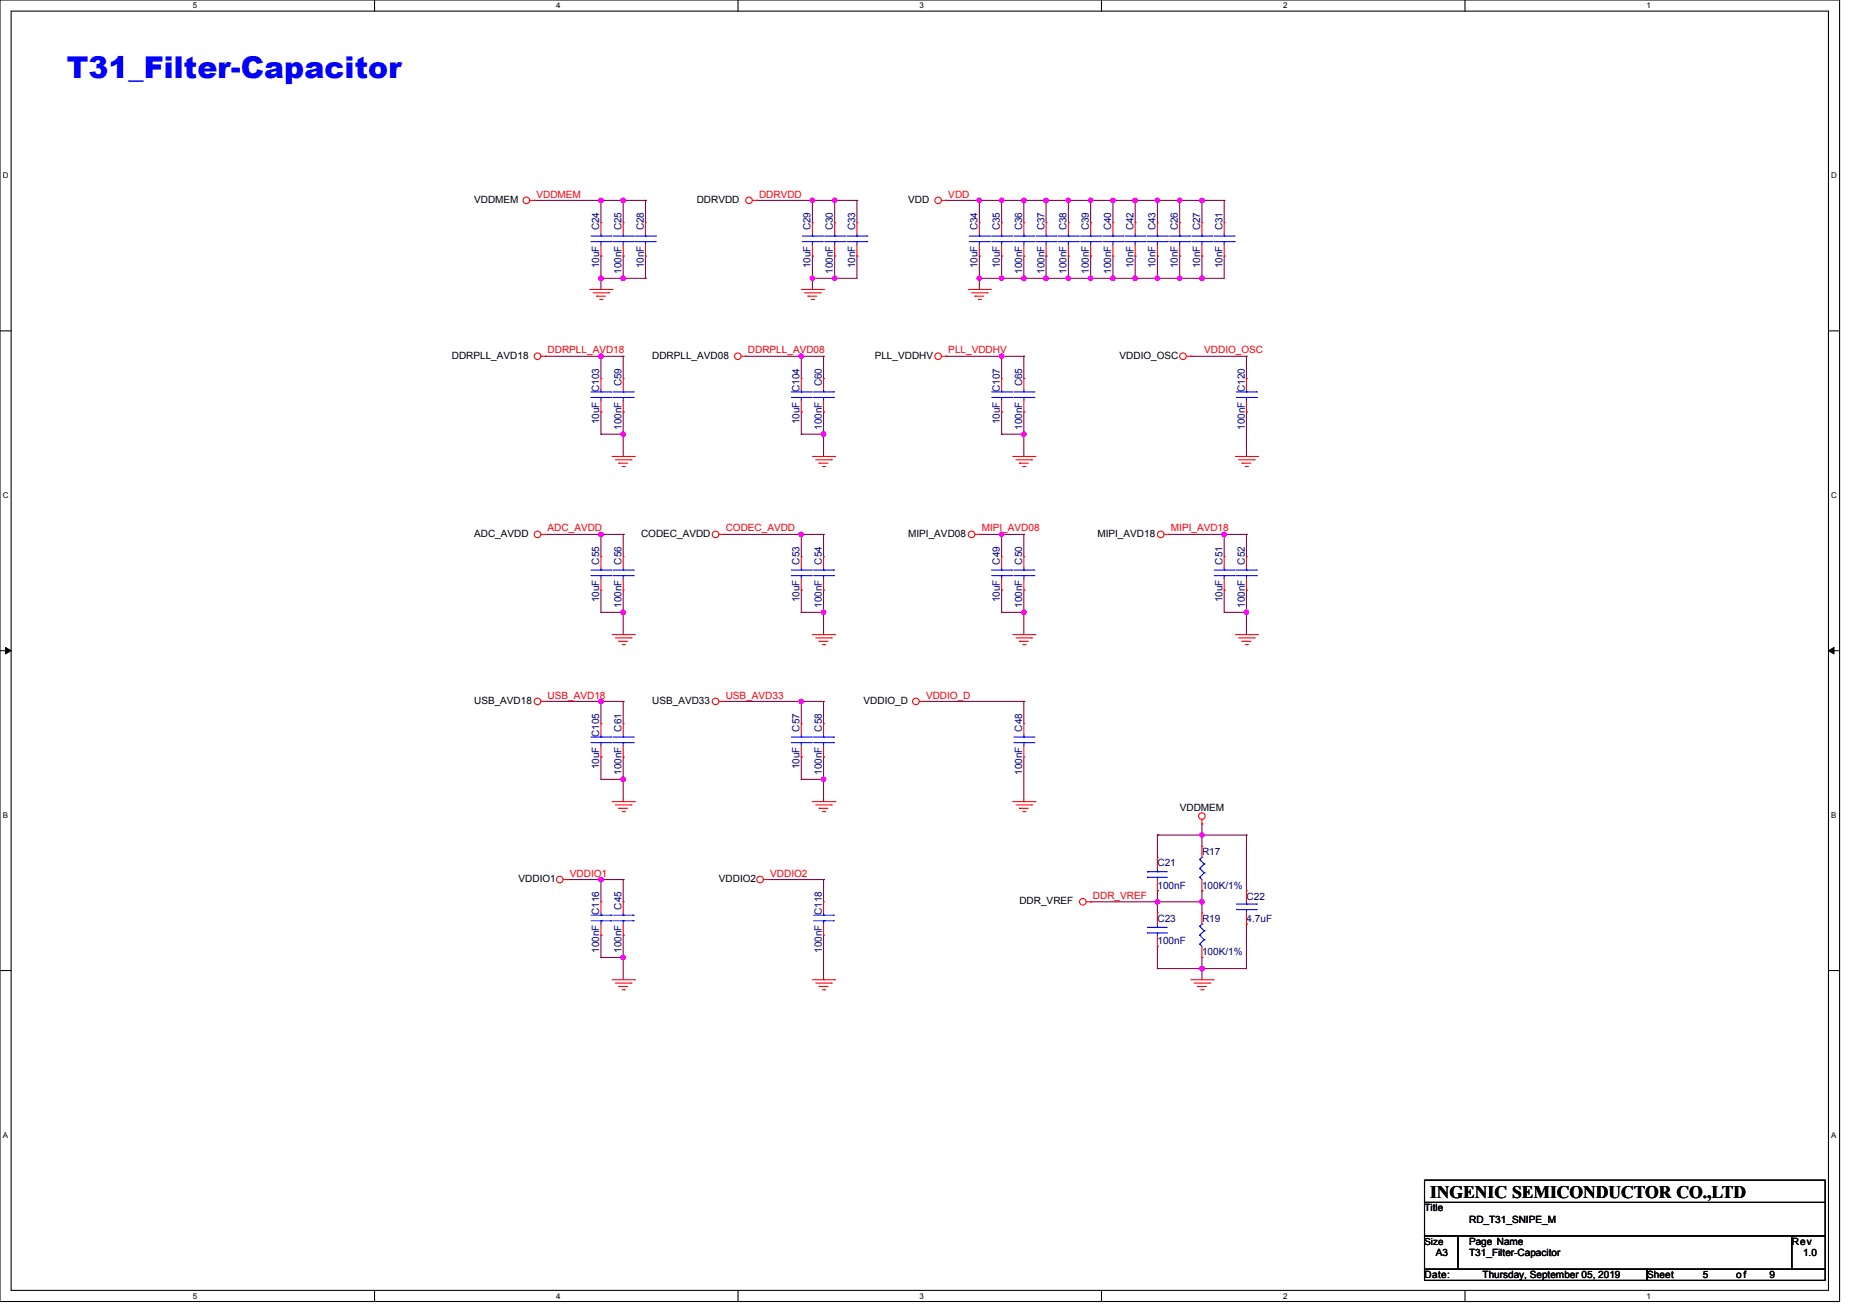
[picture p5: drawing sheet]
<svg xmlns="http://www.w3.org/2000/svg" width="297mm" height="210mm" viewBox="0 0 297 210" stroke-linecap="round" stroke-linejoin="round" font-family="sans-serif">
<path d="M0 0h293.9v207.8h-293.9zM1.8 1.8h290.3v204.3h-290.3z" fill="none" stroke="#000" stroke-width=".17"/>
<g fill="#fff">
<path d="M30.8 .2h.7v1.4h-.7z"/>
<path d="M30.8 206.2h.7v1.5h-.7z"/>
</g>
<path d="M59.8 0v1.8M59.8 206.1v1.7" fill="none" stroke="#000" stroke-width=".17"/>
<g fill="#fff">
<path d="M88.9 .2h.7v1.4h-.7z"/>
<path d="M88.9 206.2h.7v1.5h-.7z"/>
</g>
<path d="M117.9 0v1.8M117.9 206.1v1.7" fill="none" stroke="#000" stroke-width=".17"/>
<g fill="#fff">
<path d="M146.9 .2h.7v1.4h-.7z"/>
<path d="M146.9 206.2h.7v1.5h-.7z"/>
</g>
<path d="M176 0v1.8M176 206.1v1.7" fill="none" stroke="#000" stroke-width=".17"/>
<g fill="#fff">
<path d="M205 .2h.7v1.4h-.7z"/>
<path d="M205 206.2h.7v1.5h-.7z"/>
</g>
<path d="M234.1 0v1.8M234.1 206.1v1.7" fill="none" stroke="#000" stroke-width=".17"/>
<g fill="#fff">
<path d="M263.1 .2h.7v1.4h-.7z"/>
<path d="M263.1 206.2h.7v1.5h-.7z"/>
<path d="M.4 27.3h1v1.4h-1z"/>
<path d="M292.6 27.3h.9v1.4h-.9z"/>
<path d="M.4 78.4h1v1.4h-1z"/>
<path d="M292.6 78.4h.9v1.4h-.9z"/>
</g>
<path d="M0 52.8h1.8M292.1 52.8h1.8" fill="none" stroke="#000" stroke-width=".17"/>
<g fill="#fff">
<path d="M.4 129.4h.9v1.5h-.9z"/>
<path d="M292.6 129.4h.8v1.5h-.8z"/>
</g>
<path d="M0 103.9h1.8M292.1 103.9h1.8" fill="none" stroke="#000" stroke-width=".17"/>
<path d="M.9 103.4l.9 .5-.9 .5zM292.1 103.9l.9-.5v1z" fill="#000" stroke="#000" stroke-width=".16"/>
<g fill="#fff">
<path d="M.4 180.5h.9v1.4h-.9z"/>
<path d="M292.6 180.5h.8v1.4h-.8z"/>
</g>
<path d="M0 155h1.8M292.1 155h1.8M227.6 188.5h64v3.5h-64zM227.6 192h64v5.4h-64zM227.6 197.4h5.3v5.3h-5.3zM232.9 197.4h53.4v5.3h-53.4zM286.3 197.4h5.3v5.3h-5.3zM227.6 202.7h35.5v1.8h-35.5zM263.1 202.7h28.5v1.8h-28.5z" fill="none" stroke="#000" stroke-width=".17"/>
<g fill="none" stroke="#800040" stroke-width=".17">
<path d="M85.3 32h.1M85.3 32h17.8M96 32h.1M96 32v3.6M99.6 32h.1M99.6 32v3.6M103.1 32h.1M103.1 32v3.6M120.9 32h.1M120.9 32h16M129.8 32h.1M129.8 32v3.6"/>
<path d="M133.3 32h.1M133.3 32v3.6M136.9 32h.1M136.9 32v3.6M151.1 32h.1M151.1 32h44.5M156.5 32h.1M156.5 32v3.6M160 32h.1M160 32v3.6M163.6 32h.1M163.6 32v3.6"/>
<path d="M167.1 32h.1M167.1 32v3.6M170.7 32h.1M170.7 32v3.6M174.2 32h.1M174.2 32v3.6M177.8 32h.1M177.8 32v3.6M181.4 32h.1M181.4 32v3.6M184.9 32h.1M184.9 32v3.6"/>
<path d="M188.5 32h.1M188.5 32v3.6M192 32h.1M192 32v3.6M195.6 32h.1M195.6 32v3.6M87.1 56.9h.1M87.1 56.9h12.5M96 40.9h.1M96 44.4h.1M96 56.9h.1M96 40.9v5.3"/>
<path d="M96 56.9v3.6M96 44.4h7.1M99.6 40.9h.1M99.6 56.9h.1M99.6 40.9v3.5M99.6 56.9v3.6M103.1 44.4h.1M103.1 40.9h.1M103.1 40.9v3.5M119.1 56.9h.1M119.1 56.9h12.5M128 56.9h.1"/>
<path d="M128 56.9v3.6M129.8 44.4h.1M129.8 40.9h.1M129.8 40.9v5.3M131.6 56.9h.1M131.6 56.9v3.6M133.3 40.9h.1M133.3 44.4h.1M133.3 40.9v3.5M136.9 40.9h.1M136.9 40.9v3.5h-7.1M151.1 56.9h.1"/>
<path d="M151.1 56.9h12.5M156.5 44.4h.1M156.5 40.9h.1M156.5 40.9v5.3M160 44.4h.1M160 40.9h.1M160 56.9h.1M160 40.9v3.5M160 56.9v3.6M163.6 44.4h.1M163.6 40.9h.1M163.6 56.9h.1"/>
<path d="M163.6 40.9v3.5M163.6 56.9v3.6M167.1 44.4h.1M167.1 40.9h.1M167.1 40.9v3.5M170.7 44.4h.1M170.7 40.9h.1M170.7 40.9v3.5M174.2 40.9h.1M174.2 44.4h.1M174.2 40.9v3.5M177.8 40.9h.1"/>
<path d="M177.8 40.9v3.5M181.4 44.4h.1M181.4 40.9h.1M181.4 40.9v3.5M184.9 40.9h.1M184.9 44.4h.1M184.9 40.9v3.5M188.5 40.9h.1M188.5 44.4h.1M188.5 40.9v3.5M190.2 56.9h.1M190.2 56.9h8.9"/>
<path d="M192 40.9h.1M192 44.4h.1M192 40.9v3.5M195.6 40.9h.1M195.6 40.9v3.5h-39.1M199.1 56.9h.1M199.1 56.9v3.6M96 69.3h.1M96 65.8h.1M96 65.8v3.5M96 69.3h3.6M99.6 65.8h.1"/>
<path d="M99.6 69.3h.1M99.6 65.8v7.1M128 65.8h.1M128 69.3h.1M128 65.8v3.5M128 69.3h3.6M131.6 65.8h.1M131.6 69.3h.1M131.6 65.8v7.1M160 65.8h.1M160 69.3h.1M160 65.8v3.5"/>
<path d="M160 69.3h3.6M163.6 65.8h.1M163.6 69.3h.1M163.6 65.8v7.1M199.1 65.8h.1M199.1 65.8v7.1M87.1 85.3h12.5M96 85.3h.1M96 97.8h.1M96 85.3v3.6M96 94.2v3.6M96 97.8h3.6"/>
<path d="M99.6 97.8h.1M99.6 85.3h.1M99.6 85.3v3.6M99.6 94.2v7.1M115.6 85.3h.1M115.6 85.3h16M128 85.3h.1M128 94.2h.1M128 97.8h.1M128 85.3v3.6M128 94.2v3.6M128 97.8h3.6"/>
<path d="M131.6 94.2h.1M131.6 97.8h.1M131.6 85.3h.1M131.6 85.3v3.6M131.6 94.2v7.1M156.5 85.3h.1M156.5 85.3h7.1M160 85.3h.1M160 94.2h.1M160 97.8h.1M160 85.3v3.6M160 94.2v3.6"/>
<path d="M160 97.8h3.6M163.6 94.2h.1M163.6 97.8h.1M163.6 85.3h.1M163.6 85.3v3.6M163.6 94.2v7.1M186.7 85.3h.1M186.7 85.3h12.4M195.6 85.3h.1M195.6 94.2h.1M195.6 85.3v3.6M195.6 94.2v3.6h3.5"/>
<path d="M199.1 94.2h.1M199.1 97.8h.1M199.1 85.3h.1M199.1 85.3v3.6M199.1 94.2v7.1M87.1 112h.1M87.1 112h12.5M96 112h.1M96 112v3.6M99.6 112h.1M99.6 101.3h.1M99.6 112v3.6"/>
<path d="M115.6 112h.1M115.6 112h16M128 112h.1M128 112v3.6M131.6 112h.1M131.6 112v3.6M147.6 112h16M163.6 112h.1M163.6 112v3.6M96 120.9h.1M96 124.5h.1M96 120.9v3.6"/>
<path d="M96 124.5h3.6M99.6 120.9h.1M99.6 124.5h.1M99.6 120.9v7.1M128 120.9h.1M128 124.5h.1M128 120.9v3.6M128 124.5h3.6M131.6 120.9h.1M131.6 124.5h.1M131.6 120.9v7.1M163.6 128h.1"/>
<path d="M163.6 120.9v7.1M184.9 133.3h.1M184.9 133.3v3.6M184.9 133.3h14.2M192 133.3h.1M192 131.6h.1M192 131.6v3.5M199.1 133.3h.1M199.1 133.3v8.9M90.7 140.5h.1M90.7 140.5h8.9M96 140.5h.1"/>
<path d="M96 149.4h.1M96 152.9h.1M96 140.5v3.5M96 149.4v3.5M96 152.9h3.6M99.6 149.4h.1M99.6 140.5h.1M99.6 152.9h.1M99.6 140.5v3.5M99.6 149.4v7.1M122.7 140.5h8.9M131.6 140.5h.1"/>
<path d="M131.6 156.5h.1M131.6 140.5v3.5M131.6 149.4v7.1M174.2 144h.1M174.2 144h17.8M184.9 154.7h.1M184.9 142.2h.1M184.9 144h.1M184.9 151.1h.1M184.9 142.2v3.6M184.9 151.1v3.6M192 154.7h.1"/>
<path d="M192 142.2h.1M192 144h.1M192 152.9h.1M192 142.2v3.6M192 152.9v3.6M199.1 147.6h.1M199.1 147.6v7.1h-14.2"/>
</g>
<g fill="#f0f" stroke="#f0f" stroke-width=".17">
<circle cx="195.6" cy="85.3" r=".35"/>
<circle cx="96" cy="44.4" r=".35"/>
<circle cx="128" cy="85.3" r=".35"/>
<circle cx="133.3" cy="32" r=".35"/>
<circle cx="129.8" cy="32" r=".35"/>
<circle cx="133.3" cy="44.4" r=".35"/>
<circle cx="129.8" cy="44.4" r=".35"/>
<circle cx="96" cy="85.3" r=".35"/>
<circle cx="181.4" cy="32" r=".35"/>
<circle cx="181.4" cy="44.4" r=".35"/>
<circle cx="192" cy="154.7" r=".35"/>
<circle cx="192" cy="133.3" r=".35"/>
<circle cx="192" cy="144" r=".35"/>
<circle cx="184.9" cy="144" r=".35"/>
<circle cx="167.1" cy="32" r=".35"/>
<circle cx="163.6" cy="32" r=".35"/>
<circle cx="167.1" cy="44.4" r=".35"/>
<circle cx="163.6" cy="44.4" r=".35"/>
<circle cx="174.2" cy="44.4" r=".35"/>
<circle cx="156.5" cy="44.4" r=".35"/>
<circle cx="160" cy="44.4" r=".35"/>
<circle cx="160" cy="32" r=".35"/>
<circle cx="170.7" cy="32" r=".35"/>
<circle cx="156.5" cy="32" r=".35"/>
<circle cx="170.7" cy="44.4" r=".35"/>
<circle cx="177.8" cy="44.4" r=".35"/>
<circle cx="177.8" cy="32" r=".35"/>
<circle cx="174.2" cy="32" r=".35"/>
<circle cx="99.6" cy="152.9" r=".35"/>
<circle cx="96" cy="140.5" r=".35"/>
<circle cx="163.6" cy="69.3" r=".35"/>
<circle cx="96" cy="32" r=".35"/>
<circle cx="99.6" cy="44.4" r=".35"/>
<circle cx="99.6" cy="32" r=".35"/>
<circle cx="99.6" cy="69.3" r=".35"/>
<circle cx="96" cy="56.9" r=".35"/>
<circle cx="160" cy="85.3" r=".35"/>
<circle cx="128" cy="112" r=".35"/>
<circle cx="96" cy="112" r=".35"/>
<circle cx="128" cy="56.9" r=".35"/>
<circle cx="131.6" cy="69.3" r=".35"/>
<circle cx="99.6" cy="124.5" r=".35"/>
<circle cx="160" cy="56.9" r=".35"/>
<circle cx="131.6" cy="124.5" r=".35"/>
<circle cx="163.6" cy="97.8" r=".35"/>
<circle cx="199.1" cy="97.8" r=".35"/>
<circle cx="131.6" cy="97.8" r=".35"/>
<circle cx="188.5" cy="32" r=".35"/>
<circle cx="184.9" cy="32" r=".35"/>
<circle cx="192" cy="32" r=".35"/>
<circle cx="188.5" cy="44.4" r=".35"/>
<circle cx="184.9" cy="44.4" r=".35"/>
<circle cx="192" cy="44.4" r=".35"/>
<circle cx="99.6" cy="97.8" r=".35"/>
</g>
<g fill="none" stroke="#f00" stroke-width=".17">
<path d="M84.6 32h.7M85.3 32h.1M96 35.6h.1M96 35.6v1.7M96 39.1v1.8M99.6 35.6h.1M99.6 35.6v1.7M99.6 39.1v1.8M103.1 35.6h.1M103.1 35.6v1.7M103.1 39.1v1.8M120.2 32h.7"/>
<path d="M120.9 32h.1M129.8 35.6h.1M129.8 35.6v1.7M129.8 39.1v1.8M133.3 35.6h.1M133.3 35.6v1.7M133.3 39.1v1.8M136.9 35.6h.1M136.9 35.6v1.7M136.9 39.1v1.8M150.4 32h.7M151.1 32h.1"/>
<path d="M156.5 35.6h.1M156.5 35.6v1.7M156.5 39.1v1.8M160 35.6h.1M160 35.6v1.7M160 39.1v1.8M163.6 35.6h.1M163.6 35.6v1.7M163.6 39.1v1.8M167.1 35.6h.1M167.1 35.6v1.7M167.1 39.1v1.8"/>
<path d="M170.7 35.6h.1M170.7 35.6v1.7M170.7 39.1v1.8M174.2 35.6h.1M174.2 35.6v1.7M174.2 39.1v1.8M177.8 35.6h.1M177.8 35.6v1.7M177.8 39.1v1.8M181.4 35.6h.1M181.4 35.6v1.7M181.4 39.1v1.8"/>
<path d="M184.9 35.6h.1M184.9 35.6v1.7M184.9 39.1v1.8M188.5 35.6h.1M188.5 35.6v1.7M188.5 39.1v1.8M192 35.6h.1M192 35.6v1.7M192 39.1v1.8M195.6 35.6h.1M195.6 35.6v1.7M195.6 39.1v1.8"/>
<path d="M86.4 56.9h.7M87.1 56.9h.1M94.2 46.2h3.6M94.8 46.8h2.5M95.3 47.3h.1M95.3 47.3h1.4M95.8 47.8h.4M96 40.9h.1M96.2 47.8h.1M97.3 46.8h.1M97.8 46.2h.1M99.6 40.9h.1"/>
<path d="M103.1 40.9h.1M118.4 56.9h.7M119.1 56.9h.1M128 46.2h3.6M128.5 46.8h2.5M129.1 47.3h.1M129.1 47.3h1.4M129.6 47.8h.4M129.8 40.9h.1M130 47.8h.1M131 46.8h.1M131.6 46.2h.1"/>
<path d="M133.3 40.9h.1M136.9 40.9h.1M150.4 56.9h.7M151.1 56.9h.1M154.7 46.2h3.5M155.2 46.8h2.5M155.8 47.3h.1M155.8 47.3h1.4M156.3 47.8h.3M156.5 40.9h.1M156.6 47.8h.1M157.7 46.8h.1"/>
<path d="M158.2 46.2h.1M160 40.9h.1M163.6 40.9h.1M167.1 40.9h.1M170.7 40.9h.1M174.2 40.9h.1M177.8 40.9h.1M181.4 40.9h.1M184.9 40.9h.1M188.5 40.9h.1M189.5 56.9h.7M190.2 56.9h.1"/>
<path d="M192 40.9h.1M195.6 40.9h.1M96 60.5h.1M96 65.8h.1M96 60.5v1.7M96 64v1.8M97.8 72.9h3.5M98.3 73.4h2.5M98.9 74h.1M98.9 74h1.4M99.4 74.5h.3M99.6 60.5h.1"/>
<path d="M99.6 65.8h.1M99.6 60.5v1.7M99.6 64v1.8M99.7 74.5h.1M100.8 73.4h.1M101.3 72.9h.1M128 60.5h.1M128 65.8h.1M128 60.5v1.7M128 64v1.8M129.8 72.9h3.5M130.3 73.4h2.5"/>
<path d="M130.9 74h.1M130.9 74h1.4M131.4 74.5h.4M131.6 60.5h.1M131.6 65.8h.1M131.6 60.5v1.7M131.6 64v1.8M131.8 74.5h.1M132.8 73.4h.1M133.3 72.9h.1M160 60.5h.1M160 65.8h.1"/>
<path d="M160 60.5v1.7M160 64v1.8M161.8 72.9h3.6M162.3 73.4h2.5M162.9 74h.1M162.9 74h1.4M163.4 74.5h.4M163.6 60.5h.1M163.6 65.8h.1M163.6 60.5v1.7M163.6 64v1.8M163.8 74.5h.1"/>
<path d="M164.8 73.4h.1M165.4 72.9h.1M197.4 72.9h3.5M197.9 73.4h2.5M198.4 74h.1M198.4 74h1.4M199 74.5h.3M199.1 60.5h.1M199.1 65.8h.1M199.1 60.5v1.7M199.1 64v1.8M199.3 74.5h.1"/>
<path d="M200.4 73.4h.1M200.9 72.9h.1M86.4 85.3h.7M87.1 85.3h.1M96 88.9h.1M96 94.2h.1M96 88.9v1.8M96 92.5v1.7M99.6 88.9h.1M99.6 94.2h.1M99.6 88.9v1.8M99.6 92.5v1.7"/>
<path d="M114.9 85.3h.7M115.6 85.3h.1M128 88.9h.1M128 94.2h.1M128 88.9v1.8M128 92.5v1.7M131.6 88.9h.1M131.6 94.2h.1M131.6 88.9v1.8M131.6 92.5v1.7M155.8 85.3h.7M156.5 85.3h.1"/>
<path d="M160 88.9h.1M160 94.2h.1M160 88.9v1.8M160 92.5v1.7M163.6 88.9h.1M163.6 94.2h.1M163.6 88.9v1.8M163.6 92.5v1.7M186 85.3h.7M186.7 85.3h.1M195.6 88.9h.1M195.6 94.2h.1"/>
<path d="M195.6 88.9v1.8M195.6 92.5v1.7M199.1 88.9h.1M199.1 94.2h.1M199.1 88.9v1.8M199.1 92.5v1.7M86.4 112h.7M87.1 112h.1M96 115.6h.1M96 115.6v1.7M96 119.1v1.8M97.8 101.3h3.5"/>
<path d="M98.3 101.9h2.5M98.9 102.4h.1M98.9 102.4h1.4M99.4 102.9h.3M99.6 115.6h.1M99.6 115.6v1.7M99.6 119.1v1.8M99.7 102.9h.1M100.8 101.9h.1M101.3 101.3h.1M114.9 112h.7M115.6 112h.1"/>
<path d="M128 115.6h.1M128 115.6v1.7M128 119.1v1.8M129.8 101.3h3.5M130.3 101.9h2.5M130.9 102.4h.1M130.9 102.4h1.4M131.4 102.9h.4M131.6 115.6h.1M131.6 115.6v1.7M131.6 119.1v1.8M131.8 102.9h.1"/>
<path d="M132.8 101.9h.1M133.3 101.3h.1M146.9 112h.7M147.6 112h.1M161.8 101.3h3.6M162.3 101.9h2.5M162.9 102.4h.1M162.9 102.4h1.4M163.4 102.9h.4M163.6 115.6h.1M163.6 115.6v1.7M163.6 119.1v1.8"/>
<path d="M163.8 102.9h.1M164.8 101.9h.1M165.4 101.3h.1M197.4 101.3h3.5M197.9 101.9h2.5M198.4 102.4h.1M198.4 102.4h1.4M199 102.9h.3M199.3 102.9h.1M200.4 101.9h.1M200.9 101.3h.1M96 120.9h.1"/>
<path d="M97.8 128h3.5M98.3 128.5h2.5M98.9 129.1h.1M98.9 129.1h1.4M99.4 129.6h.3M99.6 120.9h.1M99.7 129.6h.1M100.8 128.5h.1M101.3 128h.1M128 120.9h.1M129.8 128h3.5M130.3 128.5h2.5"/>
<path d="M130.9 129.1h.1M130.9 129.1h1.4M131.4 129.6h.4M131.6 120.9h.1M131.8 129.6h.1M132.8 128.5h.1M133.3 128h.1M161.8 128h3.6M162.3 128.5h2.5M162.9 129.1h.1M162.9 129.1h1.4M163.4 129.6h.4"/>
<path d="M163.6 120.9h.1M163.8 129.6h.1M164.8 128.5h.1M165.4 128h.1M184.9 136.9h.1M184.9 136.9v1.8M192 131.6h.1M192 135.1h.1M192 130.9v.7M192 135.1v1.8M90 140.5h.7M90.7 140.5h.1"/>
<path d="M96 144h.1M96 149.4h.1M96 144v1.8M96 147.6v1.8M97.8 156.5h3.5M98.3 157h2.5M98.9 157.5h.1M98.9 157.5h1.4M99.4 158.1h.3M99.6 144h.1M99.6 149.4h.1M99.6 144v1.8"/>
<path d="M99.6 147.6v1.8M99.7 158.1h.1M100.8 157h.1M101.3 156.5h.1M122 140.5h.7M122.7 140.5h.1M129.8 156.5h3.5M130.3 157h2.5M130.9 157.5h.1M130.9 157.5h1.4M131.4 158.1h.4M131.6 144h.1"/>
<path d="M131.6 149.4h.1M131.6 144v1.8M131.6 147.6v1.8M131.8 158.1h.1M132.8 157h.1M133.3 156.5h.1M173.5 144h.7M174.2 144h.1M184.9 142.2h.1M184.9 151.1h.1M184.9 145.8h.1M184.9 140.5v1.7"/>
<path d="M184.9 145.8v1.8M184.9 149.4v1.7M190.2 156.5h3.6M190.8 157h2.5M191.3 157.5h.1M191.3 157.5h1.4M191.8 158.1h.4M192 152.9h.1M192 145.8h.1M192 142.2h.1M192 140.5v1.7M192 145.8v1.8"/>
<path d="M192 151.1v1.8M192.2 158.1h.1M193.3 157h.1M193.8 156.5h.1M199.1 142.2h.1M199.1 147.6h.1M199.1 142.2v1.8M199.1 145.8v1.8"/>
<circle cx="84.1" cy="32" r=".53"/>
<circle cx="119.7" cy="32" r=".53"/>
<circle cx="149.9" cy="32" r=".53"/>
<circle cx="85.9" cy="56.9" r=".53"/>
<circle cx="117.9" cy="56.9" r=".53"/>
<circle cx="149.9" cy="56.9" r=".53"/>
<circle cx="189" cy="56.9" r=".53"/>
<circle cx="85.9" cy="85.3" r=".53"/>
<circle cx="114.3" cy="85.3" r=".53"/>
<circle cx="155.2" cy="85.3" r=".53"/>
<circle cx="185.4" cy="85.3" r=".53"/>
<circle cx="85.9" cy="112" r=".53"/>
<circle cx="114.3" cy="112" r=".53"/>
<circle cx="146.3" cy="112" r=".53"/>
<circle cx="192" cy="130.3" r=".53"/>
<circle cx="89.4" cy="140.5" r=".53"/>
<circle cx="121.4" cy="140.5" r=".53"/>
<circle cx="173" cy="144" r=".53"/>
</g>
<g fill="none" stroke="#00f" stroke-width=".17">
<path d="M94.4 38.6h3.2M94.4 37.7h3.2M96 37.7h.1M96 38.6h.1M96 37.3v.4M96 38.6v.5M97.6 38.6h.1M97.6 37.7h.1M98 38.6h3.2M98 37.7h3.2M99.6 37.7h.1M99.6 38.6h.1"/>
<path d="M99.6 37.3v.4M99.6 38.6v.5M101.2 38.6h.1M101.2 37.7h.1M101.5 38.6h3.2M101.5 37.7h3.2M103.1 37.7h.1M103.1 38.6h.1M103.1 37.3v.4M103.1 38.6v.5M104.7 38.6h.1M104.7 37.7h.1"/>
<path d="M128.2 38.6h3.2M128.2 37.7h3.2M129.8 37.7h.1M129.8 38.6h.1M129.8 37.3v.4M129.8 38.6v.5M131.4 38.6h.1M131.4 37.7h.1M131.8 38.6h3.1M131.8 37.7h3.1M133.3 37.7h.1M133.3 38.6h.1"/>
<path d="M133.3 37.3v.4M133.3 38.6v.5M134.9 38.6h.1M134.9 37.7h.1M135.3 38.6h3.2M135.3 37.7h3.2M136.9 37.7h.1M136.9 38.6h.1M136.9 37.3v.4M136.9 38.6v.5M138.5 38.6h.1M138.5 37.7h.1"/>
<path d="M154.9 38.6h3.2M154.9 37.7h3.2M156.5 37.7h.1M156.5 38.6h.1M156.5 37.3v.4M156.5 38.6v.5M158.1 38.6h.1M158.1 37.7h.1M158.4 38.6h3.2M158.4 37.7h3.2M160 37.7h.1M160 38.6h.1"/>
<path d="M160 37.3v.4M160 38.6v.5M161.6 38.6h.1M161.6 37.7h.1M162 38.6h3.2M162 37.7h3.2M163.6 37.7h.1M163.6 38.6h.1M163.6 37.3v.4M163.6 38.6v.5M165.2 38.6h.1M165.2 37.7h.1"/>
<path d="M165.5 38.6h3.2M165.5 37.7h3.2M167.1 37.7h.1M167.1 38.6h.1M167.1 37.3v.4M167.1 38.6v.5M168.7 38.6h.1M168.7 37.7h.1M169.1 38.6h3.2M169.1 37.7h3.2M170.7 37.7h.1M170.7 38.6h.1"/>
<path d="M170.7 37.3v.4M170.7 38.6v.5M172.3 38.6h.1M172.3 37.7h.1M172.6 38.6h3.2M172.6 37.7h3.2M174.2 37.7h.1M174.2 38.6h.1M174.2 37.3v.4M174.2 38.6v.5M175.8 38.6h.1M175.8 37.7h.1"/>
<path d="M176.2 38.6h3.2M176.2 37.7h3.2M177.8 37.7h.1M177.8 38.6h.1M177.8 37.3v.4M177.8 38.6v.5M179.4 38.6h.1M179.4 37.7h.1M179.8 38.6h3.2M179.8 37.7h3.2M181.4 37.7h.1M181.4 38.6h.1"/>
<path d="M181.4 37.3v.4M181.4 38.6v.5M183 38.6h.1M183 37.7h.1M183.3 38.6h3.2M183.3 37.7h3.2M184.9 37.7h.1M184.9 38.6h.1M184.9 37.3v.4M184.9 38.6v.5M186.5 38.6h.1M186.5 37.7h.1"/>
<path d="M186.9 38.6h3.2M186.9 37.7h3.2M188.5 37.7h.1M188.5 38.6h.1M188.5 37.3v.4M188.5 38.6v.5M190.1 38.6h.1M190.1 37.7h.1M190.4 38.6h3.2M190.4 37.7h3.2M192 37.7h.1M192 38.6h.1"/>
<path d="M192 37.3v.4M192 38.6v.5M193.6 38.6h.1M193.6 37.7h.1M194 38.6h3.2M194 37.7h3.2M195.6 37.7h.1M195.6 38.6h.1M195.6 37.3v.4M195.6 38.6v.5M197.2 38.6h.1M197.2 37.7h.1"/>
<path d="M94.4 63.5h3.2M94.4 62.6h3.2M96 62.6h.1M96 63.5h.1M96 62.2v.4M96 63.5v.5M97.6 63.5h.1M97.6 62.6h.1M98 63.5h3.2M98 62.6h3.2M99.6 62.6h.1M99.6 63.5h.1"/>
<path d="M99.6 62.2v.4M99.6 63.5v.5M101.2 63.5h.1M101.2 62.6h.1M126.4 63.5h3.2M126.4 62.6h3.2M128 62.6h.1M128 63.5h.1M128 62.2v.4M128 63.5v.5M129.6 63.5h.1M129.6 62.6h.1"/>
<path d="M130 63.5h3.2M130 62.6h3.2M131.6 62.6h.1M131.6 63.5h.1M131.6 62.2v.4M131.6 63.5v.5M133.2 63.5h.1M133.2 62.6h.1M158.4 63.5h3.2M158.4 62.6h3.2M160 62.6h.1M160 63.5h.1"/>
<path d="M160 62.2v.4M160 63.5v.5M161.6 63.5h.1M161.6 62.6h.1M162 63.5h3.2M162 62.6h3.2M163.6 62.6h.1M163.6 63.5h.1M163.6 62.2v.4M163.6 63.5v.5M165.2 63.5h.1M165.2 62.6h.1"/>
<path d="M197.5 63.5h3.2M197.5 62.6h3.2M199.1 62.6h.1M199.1 63.5h.1M199.1 62.2v.4M199.1 63.5v.5M200.7 63.5h.1M200.7 62.6h.1M94.4 91.9h3.2M94.4 91h3.2M96 91h.1M96 91.9h.1"/>
<path d="M96 90.7v.3M96 91.9v.6M97.6 91.9h.1M97.6 91h.1M98 91.9h3.2M98 91h3.2M99.6 91h.1M99.6 91.9h.1M99.6 90.7v.3M99.6 91.9v.6M101.2 91.9h.1M101.2 91h.1"/>
<path d="M126.4 91.9h3.2M126.4 91h3.2M128 91h.1M128 91.9h.1M128 90.7v.3M128 91.9v.6M129.6 91.9h.1M129.6 91h.1M130 91.9h3.2M130 91h3.2M131.6 91h.1M131.6 91.9h.1"/>
<path d="M131.6 90.7v.3M131.6 91.9v.6M133.2 91.9h.1M133.2 91h.1M158.4 91.9h3.2M158.4 91h3.2M160 91h.1M160 91.9h.1M160 90.7v.3M160 91.9v.6M161.6 91.9h.1M161.6 91h.1"/>
<path d="M162 91.9h3.2M162 91h3.2M163.6 91h.1M163.6 91.9h.1M163.6 90.7v.3M163.6 91.9v.6M165.2 91.9h.1M165.2 91h.1M194 91.9h3.2M194 91h3.2M195.6 91h.1M195.6 91.9h.1"/>
<path d="M195.6 90.7v.3M195.6 91.9v.6M197.2 91.9h.1M197.2 91h.1M197.5 91.9h3.2M197.5 91h3.2M199.1 91h.1M199.1 91.9h.1M199.1 90.7v.3M199.1 91.9v.6M200.7 91.9h.1M200.7 91h.1"/>
<path d="M94.4 118.6h3.2M94.4 117.7h3.2M96 117.7h.1M96 118.6h.1M96 117.3v.4M96 118.6v.5M97.6 118.6h.1M97.6 117.7h.1M98 118.6h3.2M98 117.7h3.2M99.6 117.7h.1M99.6 118.6h.1"/>
<path d="M99.6 117.3v.4M99.6 118.6v.5M101.2 118.6h.1M101.2 117.7h.1M126.4 118.6h3.2M126.4 117.7h3.2M128 117.7h.1M128 118.6h.1M128 117.3v.4M128 118.6v.5M129.6 118.6h.1M129.6 117.7h.1"/>
<path d="M130 118.6h3.2M130 117.7h3.2M131.6 117.7h.1M131.6 118.6h.1M131.6 117.3v.4M131.6 118.6v.5M133.2 118.6h.1M133.2 117.7h.1M162 118.6h3.2M162 117.7h3.2M163.6 117.7h.1M163.6 118.6h.1"/>
<path d="M163.6 117.3v.4M163.6 118.6v.5M165.2 118.6h.1M165.2 117.7h.1M183.3 139.2h.1M183.3 139.2h3.2M184.9 139.2h.1M184.9 138.7v.5M191.7 138.7h.1M191.7 137.3h.1M191.7 138.7l.7 .7M191.7 137.3l.7 .7"/>
<path d="M192 136.9h.1M192 136.9l-.3 .4M192.4 139.4h.1M192.4 138h.1M192.4 139.4l-.7 .7M192.4 138l-.7 .7M94.4 147h3.2M94.4 146.2h3.2M96 146.2h.1M96 147h.1M96 145.8v.4M96 147v.6"/>
<path d="M97.6 147h.1M97.6 146.2h.1M98 147h3.2M98 146.2h3.2M99.6 146.2h.1M99.6 147h.1M99.6 145.8v.4M99.6 147v.6M101.2 147h.1M101.2 146.2h.1M130 147h3.2M130 146.2h3.2"/>
<path d="M131.6 146.2h.1M131.6 147h.1M131.6 145.8v.4M131.6 147v.6M133.2 147h.1M133.2 146.2h.1M183.3 140.1h.1M183.3 148.1h.1M183.3 149h.1M183.3 140.1h3.2M183.3 148.1h3.2M183.3 149h3.2"/>
<path d="M184.9 140.1h.1M184.9 149h.1M184.9 148.1h.1M184.9 140.1v.4M184.9 147.6v.5M184.9 149v.4M191.7 150.8h.1M191.7 149.4h.1M191.7 147.9h.1M191.7 140.1h.1M191.7 150.8l.3 .3M191.7 149.4l.7 .7"/>
<path d="M191.7 147.9l.7 .7M191.7 140.1l.3 .4M192 147.6h.1M192 147.6l-.3 .3M192.4 150.1h.1M192.4 148.6h.1M192.4 150.1l-.7 .7M192.4 148.6l-.7 .8M197.5 145.3h3.2M197.5 144.4h3.2M199.1 144.4h.1M199.1 145.3h.1"/>
<path d="M199.1 144v.4M199.1 145.3v.5M200.7 145.3h.1M200.7 144.4h.1"/>
</g>
<text font-size="4.8" fill="#00f" x="10.7" y="12.4">T31_Filter-Capacitor</text>
<text font-size="2.8" x="228.5" y="191.3">INGENIC SEMICONDUCTOR CO.,LTD</text>
<g font-size="1.6">
<text x="75.7" y="32.4">VDDMEM</text>
<text x="111.3" y="32.4">DDRVDD</text>
<text x="145.1" y="32.4">VDD</text>
<text x="72.2" y="57.3">DDRPLL_AVD18</text>
<text x="104.2" y="57.3">DDRPLL_AVD08</text>
<text x="139.8" y="57.3">PLL_VDDHV</text>
<text x="178.9" y="57.3">VDDIO_OSC</text>
<text x="75.7" y="85.7">ADC_AVDD</text>
<text x="102.4" y="85.7">CODEC_AVDD</text>
<text x="145.1" y="85.7">MIPI_AVD08</text>
<text x="175.3" y="85.7">MIPI_AVD18</text>
<text x="75.7" y="112.4">USB_AVD18</text>
<text x="104.2" y="112.4">USB_AVD33</text>
<text x="138" y="112.4">VDDIO_D</text>
<text x="188.5" y="129.5">VDDMEM</text>
<text x="82.9" y="140.8">VDDIO1</text>
<text x="114.9" y="140.8">VDDIO2</text>
<text x="162.9" y="144.4">DDR_VREF</text>
<text x="227.6" y="193.5">Title</text>
<text x="234.7" y="195.2">RD_T31_SNIPE_M</text>
<text x="229.4" y="200.6">A3</text>
<text x="234.7" y="198.8">Page Name</text>
<text x="234.7" y="200.6">T31_Filter-Capacitor</text>
<text x="286.3" y="198.8">Rev</text>
<text x="288.1" y="200.6">1.0</text>
<text x="227.6" y="204.1">Date:</text>
<text x="236.9" y="204.1">Thursday, September 05, 2019</text>
<text x="263.1" y="204.1">Sheet</text>
<text x="272.1" y="204.1">5</text>
<text x="277.4" y="204.1">of</text>
<text x="282.7" y="204.1">9</text>
</g>
<g font-size="1.6" fill="#f00">
<text x="85.7" y="31.6">VDDMEM</text>
<text x="121.3" y="31.6">DDRVDD</text>
<text x="151.5" y="31.6">VDD</text>
<text x="87.5" y="56.4">DDRPLL_AVD18</text>
<text x="119.5" y="56.4">DDRPLL_AVD08</text>
<text x="151.5" y="56.4">PLL_VDDHV</text>
<text x="192.4" y="56.4">VDDIO_OSC</text>
<text x="87.5" y="84.9">ADC_AVDD</text>
<text x="115.9" y="84.9">CODEC_AVDD</text>
<text x="156.8" y="84.9">MIPI_AVD08</text>
<text x="187.1" y="84.9">MIPI_AVD18</text>
<text x="87.5" y="111.5">USB_AVD18</text>
<text x="115.9" y="111.5">USB_AVD33</text>
<text x="147.9" y="111.5">VDDIO_D</text>
<text x="91" y="140.1">VDDIO1</text>
<text x="123.1" y="140.1">VDDIO2</text>
<text x="174.6" y="143.6">DDR_VREF</text>
</g>
<g font-size="1.6" fill="#000080">
<text x="95.7" y="36.8" transform="rotate(-90 95.7 36.8)">C24</text>
<text x="99.3" y="36.8" transform="rotate(-90 99.3 36.8)">C25</text>
<text x="102.8" y="36.8" transform="rotate(-90 102.8 36.8)">C28</text>
<text x="129.5" y="36.8" transform="rotate(-90 129.5 36.8)">C29</text>
<text x="133.1" y="36.8" transform="rotate(-90 133.1 36.8)">C30</text>
<text x="136.6" y="36.8" transform="rotate(-90 136.6 36.8)">C33</text>
<text x="156.2" y="36.8" transform="rotate(-90 156.2 36.8)">C34</text>
<text x="159.7" y="36.8" transform="rotate(-90 159.7 36.8)">C35</text>
<text x="163.3" y="36.8" transform="rotate(-90 163.3 36.8)">C36</text>
<text x="166.8" y="36.8" transform="rotate(-90 166.8 36.8)">C37</text>
<text x="170.4" y="36.8" transform="rotate(-90 170.4 36.8)">C38</text>
<text x="174" y="36.8" transform="rotate(-90 174 36.8)">C39</text>
<text x="177.5" y="36.8" transform="rotate(-90 177.5 36.8)">C40</text>
<text x="181.1" y="36.8" transform="rotate(-90 181.1 36.8)">C42</text>
<text x="184.6" y="36.8" transform="rotate(-90 184.6 36.8)">C43</text>
<text x="188.2" y="36.8" transform="rotate(-90 188.2 36.8)">C26</text>
<text x="191.7" y="36.8" transform="rotate(-90 191.7 36.8)">C27</text>
<text x="195.3" y="36.8" transform="rotate(-90 195.3 36.8)">C31</text>
<text x="95.7" y="42.9" transform="rotate(-90 95.7 42.9)">10uF</text>
<text x="99.3" y="43.7" transform="rotate(-90 99.3 43.7)">100nF</text>
<text x="102.8" y="42.9" transform="rotate(-90 102.8 42.9)">10nF</text>
<text x="129.5" y="42.9" transform="rotate(-90 129.5 42.9)">10uF</text>
<text x="133.1" y="43.7" transform="rotate(-90 133.1 43.7)">100nF</text>
<text x="136.6" y="42.9" transform="rotate(-90 136.6 42.9)">10nF</text>
<text x="156.2" y="42.9" transform="rotate(-90 156.2 42.9)">10uF</text>
<text x="159.7" y="42.9" transform="rotate(-90 159.7 42.9)">10uF</text>
<text x="163.3" y="43.7" transform="rotate(-90 163.3 43.7)">100nF</text>
<text x="166.8" y="43.7" transform="rotate(-90 166.8 43.7)">100nF</text>
<text x="170.4" y="43.7" transform="rotate(-90 170.4 43.7)">100nF</text>
<text x="174" y="43.7" transform="rotate(-90 174 43.7)">100nF</text>
<text x="177.5" y="43.7" transform="rotate(-90 177.5 43.7)">100nF</text>
<text x="181.1" y="42.9" transform="rotate(-90 181.1 42.9)">10nF</text>
<text x="184.6" y="42.9" transform="rotate(-90 184.6 42.9)">10nF</text>
<text x="188.2" y="42.9" transform="rotate(-90 188.2 42.9)">10nF</text>
<text x="191.7" y="42.9" transform="rotate(-90 191.7 42.9)">10nF</text>
<text x="195.3" y="42.9" transform="rotate(-90 195.3 42.9)">10nF</text>
<text x="95.7" y="62.6" transform="rotate(-90 95.7 62.6)">C103</text>
<text x="99.3" y="61.7" transform="rotate(-90 99.3 61.7)">C59</text>
<text x="127.7" y="62.6" transform="rotate(-90 127.7 62.6)">C104</text>
<text x="131.3" y="61.7" transform="rotate(-90 131.3 61.7)">C60</text>
<text x="159.7" y="62.6" transform="rotate(-90 159.7 62.6)">C107</text>
<text x="163.3" y="61.7" transform="rotate(-90 163.3 61.7)">C65</text>
<text x="198.9" y="62.6" transform="rotate(-90 198.9 62.6)">C120</text>
<text x="95.7" y="67.7" transform="rotate(-90 95.7 67.7)">10uF</text>
<text x="99.3" y="68.6" transform="rotate(-90 99.3 68.6)">100nF</text>
<text x="127.7" y="67.7" transform="rotate(-90 127.7 67.7)">10uF</text>
<text x="131.3" y="68.6" transform="rotate(-90 131.3 68.6)">100nF</text>
<text x="159.7" y="67.7" transform="rotate(-90 159.7 67.7)">10uF</text>
<text x="163.3" y="68.6" transform="rotate(-90 163.3 68.6)">100nF</text>
<text x="198.9" y="68.6" transform="rotate(-90 198.9 68.6)">100nF</text>
<text x="95.7" y="90.1" transform="rotate(-90 95.7 90.1)">C55</text>
<text x="99.3" y="90.1" transform="rotate(-90 99.3 90.1)">C56</text>
<text x="127.7" y="90.1" transform="rotate(-90 127.7 90.1)">C53</text>
<text x="131.3" y="90.1" transform="rotate(-90 131.3 90.1)">C54</text>
<text x="159.7" y="90.1" transform="rotate(-90 159.7 90.1)">C49</text>
<text x="163.3" y="90.1" transform="rotate(-90 163.3 90.1)">C50</text>
<text x="195.3" y="90.1" transform="rotate(-90 195.3 90.1)">C51</text>
<text x="198.9" y="90.1" transform="rotate(-90 198.9 90.1)">C52</text>
<text x="95.7" y="96.2" transform="rotate(-90 95.7 96.2)">10uF</text>
<text x="99.3" y="97.1" transform="rotate(-90 99.3 97.1)">100nF</text>
<text x="127.7" y="96.2" transform="rotate(-90 127.7 96.2)">10uF</text>
<text x="131.3" y="97.1" transform="rotate(-90 131.3 97.1)">100nF</text>
<text x="159.7" y="96.2" transform="rotate(-90 159.7 96.2)">10uF</text>
<text x="163.3" y="97.1" transform="rotate(-90 163.3 97.1)">100nF</text>
<text x="195.3" y="96.2" transform="rotate(-90 195.3 96.2)">10uF</text>
<text x="198.9" y="97.1" transform="rotate(-90 198.9 97.1)">100nF</text>
<text x="95.7" y="117.7" transform="rotate(-90 95.7 117.7)">C105</text>
<text x="99.3" y="116.8" transform="rotate(-90 99.3 116.8)">C61</text>
<text x="127.7" y="116.8" transform="rotate(-90 127.7 116.8)">C57</text>
<text x="131.3" y="116.8" transform="rotate(-90 131.3 116.8)">C58</text>
<text x="163.3" y="116.8" transform="rotate(-90 163.3 116.8)">C48</text>
<text x="95.7" y="122.9" transform="rotate(-90 95.7 122.9)">10uF</text>
<text x="99.3" y="123.8" transform="rotate(-90 99.3 123.8)">100nF</text>
<text x="127.7" y="122.9" transform="rotate(-90 127.7 122.9)">10uF</text>
<text x="131.3" y="123.8" transform="rotate(-90 131.3 123.8)">100nF</text>
<text x="163.3" y="123.8" transform="rotate(-90 163.3 123.8)">100nF</text>
<text x="192" y="136.6">R17</text>
<text x="184.9" y="138.3">C21</text>
<text x="184.9" y="141.9">100nF</text>
<text x="192" y="141.9">100K/1%</text>
<text x="199.2" y="143.7">C22</text>
<text x="95.7" y="146.2" transform="rotate(-90 95.7 146.2)">C116</text>
<text x="99.3" y="145.3" transform="rotate(-90 99.3 145.3)">C45</text>
<text x="131.3" y="146.2" transform="rotate(-90 131.3 146.2)">C118</text>
<text x="184.9" y="147.2">C23</text>
<text x="192" y="147.2">R19</text>
<text x="199.2" y="147.2">4.7uF</text>
<text x="95.7" y="152.2" transform="rotate(-90 95.7 152.2)">100nF</text>
<text x="99.3" y="152.2" transform="rotate(-90 99.3 152.2)">100nF</text>
<text x="131.3" y="152.2" transform="rotate(-90 131.3 152.2)">100nF</text>
<text x="184.9" y="150.8">100nF</text>
<text x="192" y="152.6">100K/1%</text>
</g>
<text font-size="1.5" x="227.6" y="198.7">Size</text>
<g font-size="1.3">
<text x="30.8" y="1.3">5</text>
<text x="88.9" y="1.3">4</text>
<text x="146.9" y="1.3">3</text>
<text x="205" y="1.3">2</text>
<text x="263.1" y="1.3">1</text>
<text x=".4" y="28.5">D</text>
<text x="292.5" y="28.5">D</text>
<text x=".4" y="79.5">C</text>
<text x="292.5" y="79.5">C</text>
<text x=".4" y="130.6">B</text>
<text x="292.5" y="130.6">B</text>
<text x=".4" y="181.7">A</text>
<text x="292.5" y="181.7">A</text>
<text x="30.8" y="207.4">5</text>
<text x="88.9" y="207.4">4</text>
<text x="146.9" y="207.4">3</text>
<text x="205" y="207.4">2</text>
<text x="263.1" y="207.4">1</text>
</g>
</svg>
